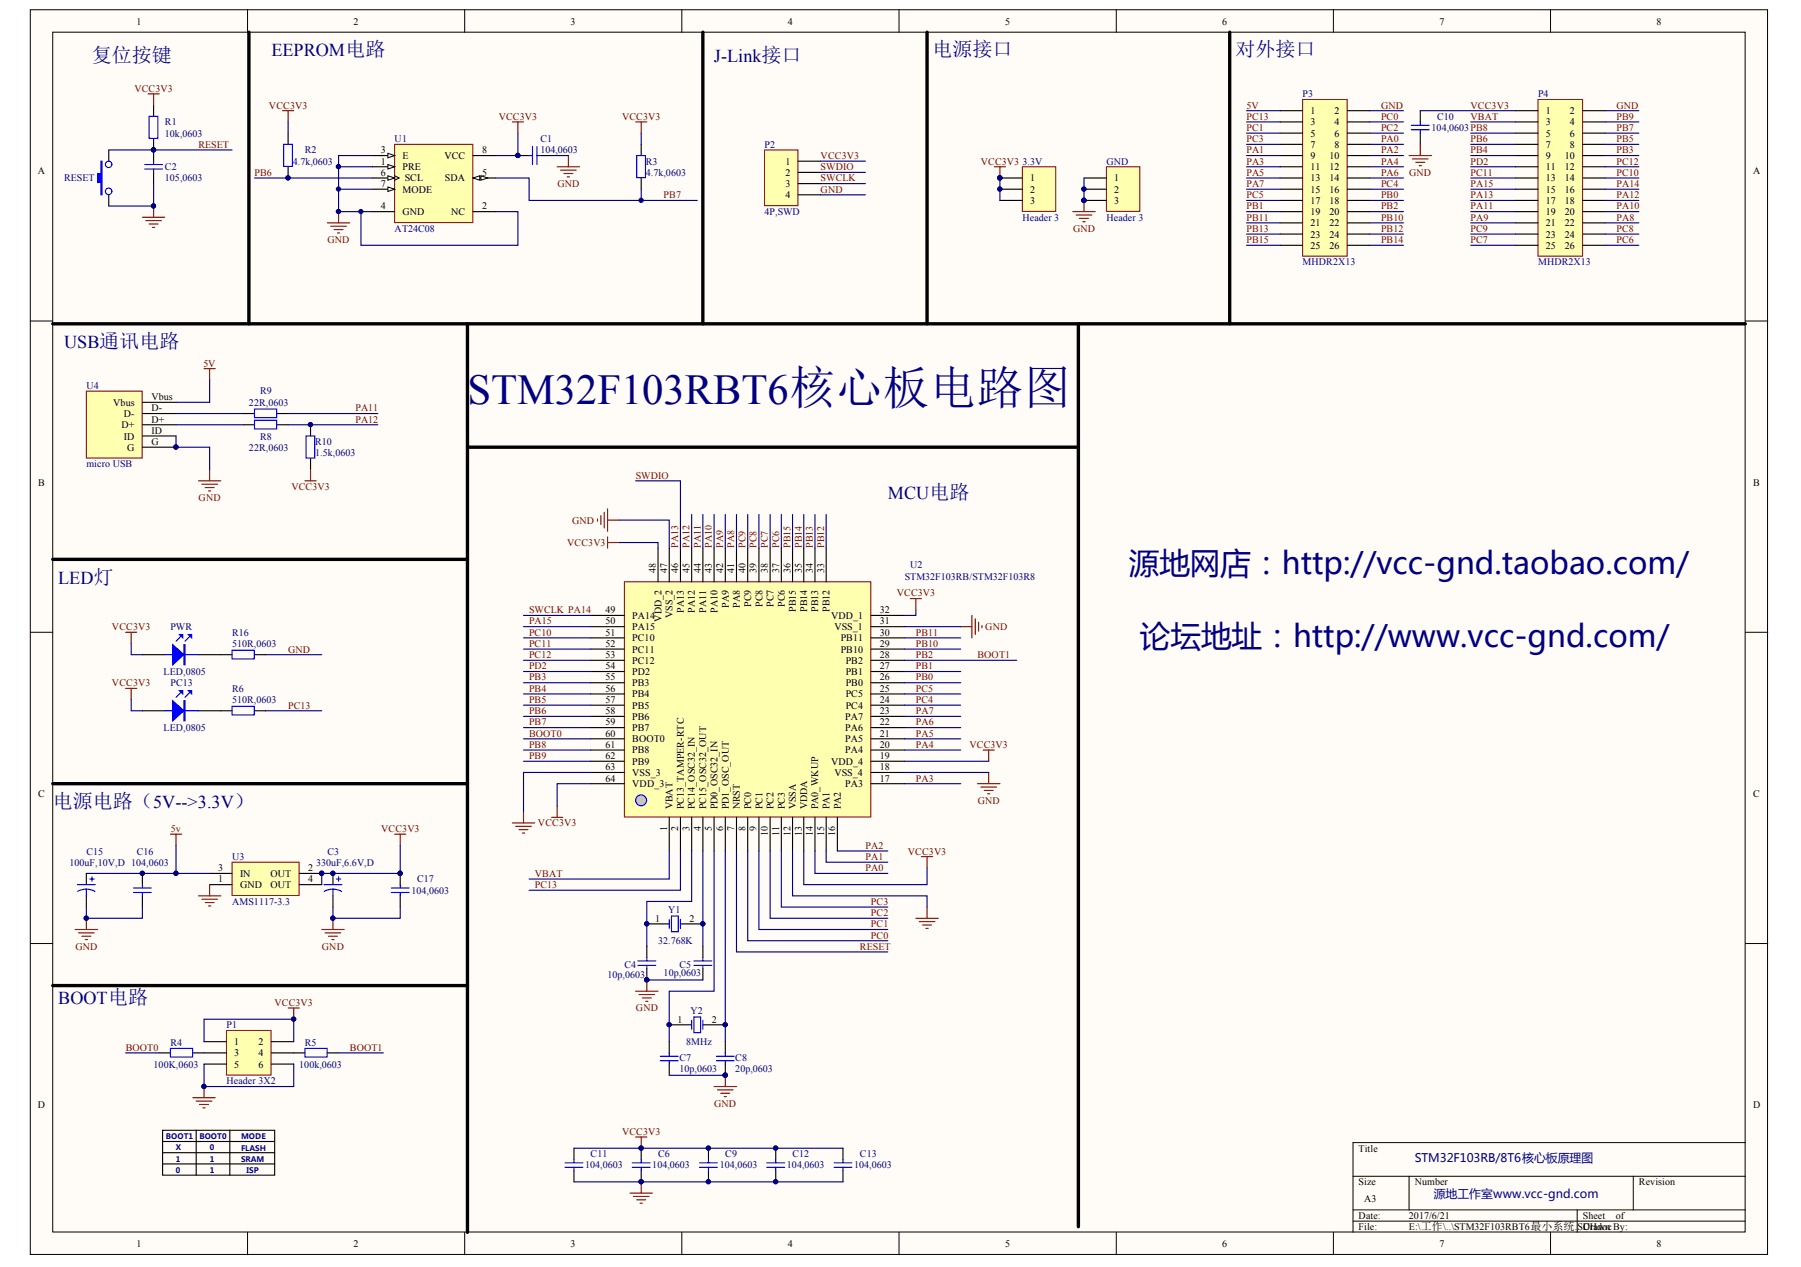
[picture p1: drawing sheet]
<svg xmlns="http://www.w3.org/2000/svg" width="289mm" height="203mm" viewBox="0 0 289 203" stroke-linecap="round" stroke-linejoin="round" font-family="sans-serif">
<g fill="#fffcf8" stroke="#000" stroke-width=".16">
<path d="M4.9 1.6h278.7v199.6h-278.7z"/>
<path d="M8.5 5.2h271.5v192.4h-271.5z"/>
</g>
<g fill="none" stroke="#000" stroke-width=".16">
<path d="M39.7 1.6v3.6M74.5 1.6v3.6M109.4 1.6v3.6M144.2 1.6v3.6M179.1 1.6v3.6M213.9 1.6v3.6M248.7 1.6v3.6M4.9 51.5h3.6M280 51.5h3.6M4.9 101.4h3.6M280 101.4h3.6M4.9 151.3h3.6"/>
<path d="M280 151.3h3.6M39.7 197.6v3.6M74.5 197.6v3.6M109.4 197.6v3.6M144.2 197.6v3.6M179.1 197.6v3.6M213.9 197.6v3.6M217.1 188.6h62.9M217.1 194h62.9M217.1 195.8h62.9M226 188.6v5.4M248.7 197.6v3.6"/>
<path d="M253 194v3.6M262 188.6v5.4M280 183.3h-62.9v14.3"/>
</g>
<path d="M24.6 16.9v1.8M24.6 22.3v1.8" fill="none" stroke="#000" stroke-width=".18"/>
<circle cx="24.6" cy="24" r=".34" fill="#000080" stroke="#000080" stroke-width=".16"/>
<path d="M23.9 18.7h1.4v3.5h-1.4z" fill="none" stroke="#00f" stroke-width=".18"/>
<path d="M23.7 15.1h1.8M24.6 15.1v1.8" fill="none" stroke="#800000" stroke-width=".18"/>
<path d="M36.3 165.3h7.2v7.1h-7.2z" fill="#ffffb0" stroke="#800000" stroke-width=".16"/>
<g fill="none" stroke="#000" stroke-width=".18">
<path d="M17.4 24.1v1.7M17.4 31.2v1.8M24.6 24.1v1.7M24.6 27.6v1.8M22.8 114h3.6M31.8 114h5.4M40.8 114h1.8M25.5 168.9h1.8M30.9 168.9h5.4M32.7 167.1h3.6M32.7 170.7h3.6M43.5 167.1h3.6"/>
<path d="M43.5 168.9h5.4M43.5 170.7h3.6M52.5 168.9h1.8"/>
</g>
<g fill="none" stroke="#00f" stroke-width=".18">
<path d="M23.2 27.1h2.9M23.2 26.4h2.9M24.6 25.8v.6M24.6 27.1v.5M26.4 114h5.4M29 111.1l-.8 .7M30.4 111.1l-.7 .7M37.2 113.3h3.6v1.4h-3.6zM27.3 168.1h3.6v1.4h-3.6zM48.9 168.1h3.6v1.4h-3.6z"/>
<circle cx="17.4" cy="30.7" r=".52"/>
<circle cx="17.4" cy="26.4" r=".52"/>
</g>
<path d="M17.4 24.1h19.8M24.6 29.4v3.6h-7.2M21 112.2v1.8h1.8M42.6 114h9M20.1 168.9h5.4M32.7 167.1v-3.6h14.4v3.6M32.7 170.7v3.6h14.4v-3.6M54.3 168.9h7.2" fill="none" stroke="#000080" stroke-width=".18"/>
<g fill="#000080" stroke="#000080" stroke-width=".16">
<circle cx="47.1" cy="163.4" r=".34"/>
<circle cx="32.7" cy="174.2" r=".34"/>
<circle cx="24.6" cy="24" r=".34"/>
<circle cx="24.6" cy="33" r=".34"/>
</g>
<g fill="none" stroke="#800000" stroke-width=".18">
<path d="M22.8 34.8h3.6M23.4 35.4h2.5M23.9 35.9h1.5M24.5 36.5h.3M24.6 33v1.8M20.1 110.4h1.8M21 110.4v1.8M30.9 176.1h3.6M31.5 176.6h2.5M32 177.1h1.5M32.6 177.7h.3M32.7 174.3v1.8"/>
<path d="M46.2 161.7h1.8M47.1 161.7v1.8"/>
</g>
<g fill="#00f" stroke="#00f" stroke-width=".18">
<path d="M27.7 112.4l1.8 1.6-1.8 1.6z"/>
<path d="M30.2 110.8h.6v.5z"/>
<path d="M28.8 110.8h.5v.5z"/>
<path d="M16.2 25.8h.2v5.4h-.2v-1.9h-.5v-1.5h.5z" fill-rule="evenodd"/>
<path d="M29.5 112.4h.2v3.2h-.2z" fill-rule="evenodd"/>
</g>
<path d="M63.3 23.2h12.6v12.5h-12.6z" fill="#ffffb0" stroke="#800000" stroke-width=".16"/>
<path d="M59.7 26.7h3.6" fill="none" stroke="#000" stroke-width=".18"/>
<path d="M62.2 26.4l1.1 .3-1.1 .4z" fill="#fffcf8" stroke="#000" stroke-width=".16"/>
<path d="M59.7 24.9h3.6M75.9 33.9h3.6" fill="none" stroke="#000" stroke-width=".18"/>
<path d="M62.2 24.6l1.1 .3-1.1 .4z" fill="#fffcf8" stroke="#000" stroke-width=".16"/>
<path d="M59.7 33.9h3.6M75.9 28.5h3.6" fill="none" stroke="#000" stroke-width=".18"/>
<g fill="#fffcf8" stroke="#000" stroke-width=".16">
<path d="M75.9 28.5l1.1-.3v.7z"/>
<path d="M77.2 28.2l1 .3-1 .4z"/>
</g>
<path d="M59.7 28.5h3.6" fill="none" stroke="#000" stroke-width=".18"/>
<path d="M63.3 28.2l.7 .3-.7 .4" fill="none" stroke="#000" stroke-width=".16"/>
<path d="M62.2 28.2l1.1 .3-1.1 .4z" fill="#fffcf8" stroke="#000" stroke-width=".16"/>
<path d="M59.7 30.3h3.6" fill="none" stroke="#000" stroke-width=".18"/>
<path d="M62.2 30l1.1 .3-1.1 .4z" fill="#fffcf8" stroke="#000" stroke-width=".16"/>
<path d="M46.2 21.4v1.8M46.2 26.7v1.8M75.9 24.9h3.6M83.1 24.9h1.8M86.7 24.9h1.8M102.9 23.2v1.7M102.9 28.5v1.8" fill="none" stroke="#000" stroke-width=".18"/>
<path d="M46.2 19.6v1.8M40.8 28.5h18.9M54.3 30.3h5.4M57.9 33.9v5.4h25.2v-5.4h-3.6M59.7 24.9h-5.4v1.8h5.4M79.5 28.5h5.4v3.6h27M83.1 21.4v3.5h-3.6M88.5 24.9h2.7M102.9 21.4v1.8M102.9 30.3v1.8" fill="none" stroke="#000080" stroke-width=".18"/>
<g fill="#000080" stroke="#000080" stroke-width=".16">
<circle cx="54.3" cy="26.7" r=".34"/>
<circle cx="54.3" cy="33.9" r=".34"/>
<circle cx="54.3" cy="30.3" r=".34"/>
<circle cx="83.1" cy="24.9" r=".34"/>
<circle cx="57.9" cy="33.9" r=".34"/>
<circle cx="46.2" cy="28.5" r=".34"/>
<circle cx="102.8" cy="32.1" r=".34"/>
</g>
<g fill="none" stroke="#800000" stroke-width=".18">
<path d="M45.3 17.8h1.8M46.2 17.8v1.8M82.2 19.6h1.8M83.1 19.6v1.8M102 19.6h1.8M102.9 19.6v1.8M52.5 35.7h3.6M53.1 36.3h2.5M53.6 36.8h1.4M54.1 37.4h.4M54.3 33.9v1.8M89.4 26.7h3.6"/>
<path d="M89.9 27.3h2.5M90.5 27.8h1.4M91 28.4h.4M91.2 24.9v1.8M32.7 59.1h1.8M33.6 59.1v1.8"/>
</g>
<path d="M45.5 23.2h1.4v3.5h-1.4zM84.9 24.9h.5M85.4 23.5v2.9M86.1 23.5v2.9M86.1 24.9h.6M102.1 24.9h1.5v3.6h-1.5z" fill="none" stroke="#00f" stroke-width=".18"/>
<path d="M37.2 138.3h10.8v5.3h-10.8z" fill="#ffffb0" stroke="#800000" stroke-width=".16"/>
<g fill="none" stroke="#000" stroke-width=".18">
<path d="M22.8 105h3.6M31.8 105h5.4M40.8 105h1.8M13.9 140.1v1.8M13.9 143.7v1.8M22.8 140.1v1.8M22.8 143.7v1.8M33.6 141.9h3.6M33.6 140.1h3.6M48 141.9h3.6M48 140.1h3.6M53.4 140.1v1.8"/>
<path d="M53.4 143.7v1.8M64.2 140.1v1.8M64.2 143.7v1.8"/>
</g>
<g fill="#000080" stroke="#000080" stroke-width=".16">
<circle cx="51.6" cy="140.1" r=".34"/>
<circle cx="28.2" cy="140.1" r=".34"/>
<circle cx="22.8" cy="140.1" r=".34"/>
<circle cx="13.8" cy="147.3" r=".34"/>
<circle cx="53.4" cy="140.1" r=".34"/>
<circle cx="64.2" cy="140.1" r=".34"/>
<circle cx="53.4" cy="147.3" r=".34"/>
</g>
<path d="M21 103.2v1.8h1.8M42.6 105h9M28.2 135.6v4.5h-14.3M13.9 145.5v1.8h8.9v-1.8" fill="none" stroke="#000080" stroke-width=".18"/>
<g fill="none" stroke="#800000" stroke-width=".18">
<path d="M20.1 101.4h1.8M21 101.4v1.8M27.3 133.8h1.8M28.2 133.8v1.8M63.3 133.8h1.8M64.2 133.8v1.8M12.1 149.1h3.6M12.6 149.6h2.5M13.1 150.2h1.5M13.7 150.7h.3M13.9 147.3v1.8M31.8 143.7h3.6"/>
<path d="M32.4 144.2h2.5M32.9 144.8h1.5M33.5 145.3h.3M33.6 141.9v1.8M51.6 149.1h3.6M52.2 149.6h2.5M52.7 150.2h1.4M53.2 150.7h.4M53.4 147.3v1.8"/>
</g>
<g fill="none" stroke="#00f" stroke-width=".18">
<path d="M26.4 105h5.4M29 102.1l-.8 .7M30.4 102.1l-.7 .7M37.2 104.3h3.6v1.4h-3.6zM12.4 141.9h2.9M13.9 142.6l.7 .1 .6 .3M13.9 142.6l-.8 .1-.7 .3M13.9 142.6v1.1M14.4 141h.7M14.8 140.6v.7M21.4 142.4h2.9M21.4 143.1h2.9"/>
<path d="M22.8 141.9v.5M22.8 143.1v.6M52 141.9h2.9M53.4 142.6l.7 .1 .7 .3M53.4 142.6l-.7 .1-.7 .3M53.4 142.6v1.1M54 141h.7M54.3 140.6v.7M62.8 142.4h2.8M62.8 143.1h2.8M64.2 141.9v.5M64.2 143.1v.6"/>
</g>
<g fill="#00f" stroke="#00f" stroke-width=".18">
<path d="M27.7 103.4l1.8 1.6-1.8 1.6z"/>
<path d="M30.2 101.8h.6v.5z"/>
<path d="M28.8 101.8h.5v.5z"/>
<path d="M29.5 103.4h.2v3.2h-.2z" fill-rule="evenodd"/>
</g>
<path d="M13.9 62.7h8.9v10.8h-8.9z" fill="#ffffb0" stroke="#800000" stroke-width=".16"/>
<path d="M22.8 64.5h5.4M22.8 66.3h5.4M22.8 68.1h5.4M22.8 69.9h5.4M22.8 71.7h5.4M39 66.3h1.8M39 68.1h1.8M44.4 66.3h1.8M44.4 68.1h1.8M49.8 68.1v1.8M49.8 73.5v1.8" fill="none" stroke="#000" stroke-width=".18"/>
<g fill="#000080" stroke="#000080" stroke-width=".16">
<circle cx="28.2" cy="71.7" r=".34"/>
<circle cx="53.4" cy="147.3" r=".34"/>
<circle cx="49.8" cy="68.1" r=".34"/>
<circle cx="54.3" cy="33.9" r=".34"/>
<circle cx="54.3" cy="26.7" r=".34"/>
</g>
<path d="M54.3 26.7v7.2h5.4M28.2 69.9v1.8h5.4v3.6M28.2 66.3h10.8M28.2 68.1h10.8M33.6 60.9v3.6h-5.4M46.2 66.3h14.4M46.2 68.1h14.4M53.4 145.5v1.8h10.8v-1.8" fill="none" stroke="#000080" stroke-width=".18"/>
<path d="M31.8 77.1h3.6M32.4 77.7h2.5M32.9 78.2h1.5M33.5 78.7h.3M33.6 75.3v1.8M82.2 132h3.6M82.7 132.5h2.5M83.3 133.1h1.4M83.8 133.6h.4M84 130.2v1.8" fill="none" stroke="#800000" stroke-width=".18"/>
<path d="M40.8 65.6h3.6v1.4h-3.6zM40.8 67.4h3.6v1.4h-3.6zM49.1 69.9h1.4v3.6h-1.4z" fill="none" stroke="#00f" stroke-width=".18"/>
<path d="M100.2 93.3h39.5v37.7h-39.5z" fill="#ffffb0" stroke="#800000" stroke-width=".16"/>
<g fill="none" stroke="#000" stroke-width=".18">
<path d="M94.8 98.7h5.4M105.6 87.9v5.4M107.4 87.9v5.4M109.2 87.9v5.4M111 87.9v5.4M112.8 87.9v5.4M114.6 87.9v5.4M116.4 87.9v5.4M118.2 87.9v5.4M120 87.9v5.4M121.7 87.9v5.4M123.5 87.9v5.4"/>
<path d="M125.3 87.9v5.4M127.1 87.9v5.4M128.9 87.9v5.4M130.7 87.9v5.4M132.5 87.9v5.4M139.7 98.7h5.4M94.8 118.5h5.4M94.8 116.7h5.4M94.8 114.9h5.4M94.8 113.1h5.4M94.8 111.3h5.4M94.8 109.5h5.4"/>
<path d="M94.8 107.7h5.4M94.8 105.9h5.4M94.8 104.1h5.4M94.8 102.3h5.4M94.8 100.5h5.4M139.7 118.5h5.4M139.7 116.7h5.4M139.7 114.9h5.4M139.7 113.1h5.4M139.7 111.3h5.4M139.7 109.5h5.4M139.7 107.7h5.4"/>
<path d="M139.7 105.9h5.4M139.7 104.1h5.4M139.7 102.3h5.4M139.7 100.5h5.4M94.8 125.7h5.4M94.8 123.9h5.4M94.8 122.1h5.4M94.8 120.3h5.4M107.4 131.1v5.4M109.2 131.1v5.4M111 131.1v5.4M112.8 131.1v5.4"/>
<path d="M114.6 131.1v5.4M116.4 131.1v5.4M118.2 131.1v5.4M120 131.1v5.4M121.7 131.1v5.4M123.5 131.1v5.4M125.3 131.1v5.4M127.1 131.1v5.4M128.9 131.1v5.4M130.7 131.1v5.4M132.5 131.1v5.4M134.3 131.1v5.4"/>
<path d="M139.7 125.7h5.4M139.7 123.9h5.4M139.7 122.1h5.4M139.7 120.3h5.4"/>
</g>
<circle cx="102.9" cy="128.4" r=".88" fill="#c0c0c0" stroke="#00f" stroke-width=".18"/>
<g fill="none" stroke="#000080" stroke-width=".18">
<path d="M84 98.7h10.8M99.3 83.4h8.1v4.5M112.8 82.5v5.4M114.6 82.5v5.4M116.4 82.5v5.4M118.2 82.5v5.4M120 82.5v5.4M121.7 82.5v5.4M123.5 82.5v5.4M125.3 82.5v5.4M127.1 82.5v5.4M128.9 82.5v5.4"/>
<path d="M130.7 82.5v5.4M132.5 82.5v5.4M146.9 97.8v.9h-1.8M84 102.3h10.8M84 104.1h10.8M84 107.7h10.8M84 109.5h10.8M84 111.3h10.8M84 113.1h10.8M84 114.9h10.8M84 116.7h10.8M84 118.5h10.8"/>
<path d="M84 100.5h10.8M84 105.9h10.8M145.1 102.3h9M145.1 104.1h9M145.1 107.7h9M145.1 109.5h9M145.1 111.3h9M145.1 113.1h9M145.1 114.9h9M145.1 116.7h9M145.1 118.5h9M145.1 100.5h9"/>
<path d="M84 120.3h10.8M84 122.1h10.8M94.8 125.7h-5.4v3.6M94.8 123.9h-10.8v6.3M107.4 136.5v4.5h-22.5M109.2 136.5v6.3h-24.3M111 136.5v8.1h-7.2v7.2M112.8 136.5v15.3M114.6 136.5v22.5h-7.2v8.1M116.4 136.5v30.6M118.2 136.5v16.2h24.2M120 136.5v14.4h22.4"/>
<path d="M121.7 136.5v12.6h20.7M123.5 136.5v10.8h18.9M125.3 136.5v9h17.1M127.1 136.5v7.2h21.6v1.8M128.9 136.5v5.4h19.8v-2.7M130.7 136.5v3.6h11.7M132.5 136.5v1.8h9.9M134.3 136.5h8.1M145.1 120.3h9M145.1 125.7h9M103.8 157.2h9M107.4 172.5h9"/>
</g>
<path d="M103.8 148.2h3.6M103.8 151.8v1.8M103.8 155.4v1.8M109.2 148.2h3.6M112.8 151.8v1.8M112.8 155.4v1.8M107.4 164.4h3.6M107.4 167.1v1.8M107.4 170.7v1.8M112.8 164.4h3.6M116.4 167.1v1.8M116.4 170.7v1.8" fill="none" stroke="#000" stroke-width=".18"/>
<g fill="#000080" stroke="#000080" stroke-width=".16">
<circle cx="107.3" cy="164.3" r=".34"/>
<circle cx="116.3" cy="164.3" r=".34"/>
<circle cx="116.3" cy="172.4" r=".34"/>
<circle cx="103.7" cy="148.2" r=".34"/>
<circle cx="112.7" cy="148.2" r=".34"/>
<circle cx="103.8" cy="157.1" r=".34"/>
</g>
<g fill="none" stroke="#00f" stroke-width=".18">
<path d="M102.3 154.8h2.9M102.3 154.1h2.9M103.8 153.6v.5M103.8 154.8v.6M107.4 147.5v1.4M107.7 146.9h1.1v2.5h-1.1zM109.2 147.5v1.4M111.3 154.8h2.9M111.3 154.1h2.9M112.8 153.6v.5M112.8 154.8v.6M105.9 170.1h2.9"/>
<path d="M105.9 169.4h2.9M107.4 168.9v.5M107.4 170.1v.6M111 163.6v1.5M111.3 163.1h1.1v2.5h-1.1zM112.8 163.6v1.5M114.9 170.1h2.9M114.9 169.4h2.9M116.4 168.9v.5M116.4 170.1v.6"/>
</g>
<g fill="none" stroke="#800000" stroke-width=".18">
<path d="M146 96h1.8M146.9 96v1.8M155.9 98.7v3.6M156.5 99.2v2.6M157 99.8v1.4M154.1 100.5h1.8M157.5 100.3v.4M88.5 131.1h1.8M89.4 129.3v1.8M147.8 137.4h1.8M148.7 137.4v1.8M102 159h3.6"/>
<path d="M102.5 159.5h2.5M103.8 157.2v1.8M146.9 147.3h3.6M147.5 147.8h2.5M148 148.4h1.4M148.5 148.9h.4M148.7 145.5v1.8M103 160h1.5M103.6 160.6h.3M114.6 174.3h3.6M115.1 174.8h2.5M115.6 175.3h1.5"/>
<path d="M116.2 175.9h.3M116.4 172.5v1.8"/>
</g>
<path d="M246.7 16h7.2v25.1h-7.2z" fill="#ffffb0" stroke="#800000" stroke-width=".16"/>
<g fill="none" stroke="#000" stroke-width=".18">
<path d="M243.1 17.8h3.6M243.1 19.6h3.6M253.9 17.8h3.6M253.9 19.6h3.6M243.1 21.4h3.6M243.1 23.2h3.6M243.1 24.9h3.6M243.1 26.7h3.6M243.1 28.5h3.6M243.1 30.3h3.6M243.1 32.1h3.6M243.1 33.9h3.6"/>
<path d="M243.1 35.7h3.6M243.1 37.5h3.6M243.1 39.3h3.6M253.9 21.4h3.6M253.9 23.2h3.6M253.9 24.9h3.6M253.9 26.7h3.6M253.9 28.5h3.6M253.9 30.3h3.6M253.9 32.1h3.6M253.9 33.9h3.6M253.9 35.7h3.6"/>
<path d="M253.9 37.5h3.6M253.9 39.3h3.6"/>
</g>
<g fill="none" stroke="#000080" stroke-width=".18">
<path d="M235.9 19.6h7.2M257.5 19.6h5.4M257.5 17.8h5.4M235.9 21.4h7.2M235.9 23.2h7.2M235.9 24.9h7.2M235.9 26.7h7.2M235.9 28.5h7.2M235.9 30.3h7.2M235.9 32.1h7.2M235.9 33.9h7.2M235.9 35.7h7.2"/>
<path d="M235.9 37.5h7.2M235.9 39.3h7.2M257.5 21.4h5.4M257.5 23.2h5.4M257.5 24.9h5.4M257.5 26.7h5.4M257.5 28.5h5.4M257.5 30.3h5.4M257.5 32.1h5.4M257.5 33.9h5.4M257.5 35.7h5.4M257.5 37.5h5.4"/>
<path d="M257.5 39.3h5.4"/>
</g>
<path d="M209 16h7.1v25.1h-7.1z" fill="#ffffb0" stroke="#800000" stroke-width=".16"/>
<g fill="none" stroke="#000" stroke-width=".18">
<path d="M205.4 17.8h3.6M205.4 19.6h3.6M216.2 17.8h3.6M216.2 19.6h3.6M205.4 21.4h3.6M205.4 23.2h3.6M205.4 24.9h3.6M205.4 26.7h3.6M205.4 28.5h3.6M205.4 30.3h3.6M205.4 32.1h3.6M205.4 33.9h3.6"/>
<path d="M205.4 35.7h3.6M205.4 37.5h3.6M205.4 39.3h3.6M216.2 21.4h3.6M216.2 23.2h3.6M216.2 24.9h3.6M216.2 26.7h3.6M216.2 28.5h3.6M216.2 30.3h3.6M216.2 32.1h3.6M216.2 33.9h3.6M216.2 35.7h3.6"/>
<path d="M216.2 37.5h3.6M216.2 39.3h3.6"/>
</g>
<g fill="none" stroke="#000080" stroke-width=".18">
<path d="M200 19.6h5.4M200 17.8h5.4M219.8 19.6h5.4M219.8 17.8h5.4M131.6 31.2h7.2M131.6 27.6h7.2M131.6 25.8h7.2M131.6 29.4h7.2M200 39.3h5.4M200 37.5h5.4M200 35.7h5.4M200 33.9h5.4"/>
<path d="M200 32.1h5.4M200 30.3h5.4M200 28.5h5.4M200 26.7h5.4M200 24.9h5.4M200 23.2h5.4M200 21.4h5.4M219.8 39.3h5.4M219.8 37.5h5.4M219.8 35.7h5.4M219.8 33.9h5.4M219.8 32.1h5.4"/>
<path d="M219.8 30.3h5.4M219.8 28.5h5.4M219.8 26.7h5.4M219.8 24.9h5.4M219.8 23.2h5.4M219.8 21.4h5.4M102 77.1h7.2v10.8M111 82.5v5.4"/>
</g>
<path d="M122.6 24.1h5.4v8.9h-5.4z" fill="#ffffb0" stroke="#800000" stroke-width=".16"/>
<path d="M128 25.8h3.6M128 27.6h3.6M128 29.4h3.6M128 31.2h3.6M26.1 181.3h18v7.2h-18zM26.1 183.1h18M26.1 184.9h18M26.1 186.7h18M31.5 181.3v7.2M36.9 181.3v7.2" fill="none" stroke="#000" stroke-width=".18"/>
<path d="M99.3 87h6.3v.9M145.1 105.9h18M145.1 122.1h13.5M145.1 123.9h13.5" fill="none" stroke="#000080" stroke-width=".18"/>
<g fill="none" stroke="#800000" stroke-width=".18">
<path d="M48.9 77.1h1.8M49.8 75.3v1.8M95.9 83.2v.4M96.4 82.7v1.4M96.9 82.2v2.5M97.5 81.6v3.6M97.5 86.1v1.8M97.5 87h1.8M97.5 83.4h1.8M156.8 125.7h3.6M157.4 126.2h2.5M157.7 120.3h1.8"/>
<path d="M157.9 126.8h1.4M158.4 127.3h.4M158.6 120.3v1.8M158.6 123.9v1.8"/>
</g>
<path d="M164 26.7h5.4v7.2h-5.4z" fill="#ffffb0" stroke="#800000" stroke-width=".16"/>
<path d="M160.4 28.5h3.6M160.4 30.3h3.6M160.4 32.1h3.6" fill="none" stroke="#000" stroke-width=".18"/>
<g fill="#000080" stroke="#000080" stroke-width=".16">
<circle cx="160.4" cy="28.5" r=".34"/>
<circle cx="160.4" cy="30.3" r=".34"/>
</g>
<path d="M177.5 26.7h5.4v7.2h-5.4z" fill="#ffffb0" stroke="#800000" stroke-width=".16"/>
<g fill="none" stroke="#000" stroke-width=".18">
<path d="M227.8 17.8v1.8M173.9 28.5h3.6M173.9 30.3h3.6M173.9 32.1h3.6M227.8 21.4v1.8M92.1 184.2v1.8M92.1 187.7v1.8M102.9 184.2v1.8M102.9 187.7v1.8M113.7 184.2v1.8M113.7 187.7v1.8M124.4 184.2v1.8"/>
<path d="M124.4 187.7v1.8M135.2 184.2v1.8M135.2 187.7v1.8"/>
</g>
<g fill="#000080" stroke="#000080" stroke-width=".16">
<circle cx="173.9" cy="30.3" r=".34"/>
<circle cx="173.9" cy="32.1" r=".34"/>
<circle cx="160.4" cy="28.5" r=".34"/>
<circle cx="51.6" cy="140.1" r=".34"/>
<circle cx="64.2" cy="140.1" r=".34"/>
<circle cx="28.2" cy="140.1" r=".34"/>
<circle cx="102.9" cy="189.5" r=".34"/>
<circle cx="102.9" cy="184.1" r=".34"/>
<circle cx="113.6" cy="189.5" r=".34"/>
<circle cx="113.6" cy="184.1" r=".34"/>
<circle cx="124.4" cy="189.5" r=".34"/>
<circle cx="124.4" cy="184.1" r=".34"/>
</g>
<path d="M227.8 17.8h15.3M160.4 28.5v3.6M173.9 28.5v3.6M64.2 135.6v4.5h-12.6v1.8M28.2 140.1h5.4M92.1 184.2h43.1M92.1 189.5h43.1" fill="none" stroke="#000080" stroke-width=".18"/>
<g fill="none" stroke="#800000" stroke-width=".18">
<path d="M159.5 26.7h1.8M160.4 26.7v1.8M172.1 33.9h3.6M172.6 34.5h2.6M173.2 35h1.4M173.7 35.6h.4M173.9 32.1v1.8M226 24.9h3.6M226.6 25.5h2.5M227.1 26h1.5M227.7 26.6h.3M227.8 23.2v1.7"/>
<path d="M101.1 191.3h3.6M101.6 191.9h2.5M102 182.4h1.8M102.1 192.4h1.5M102.7 193h.3M102.9 182.4v1.8M102.9 189.5v1.8"/>
</g>
<g fill="none" stroke="#00f" stroke-width=".18">
<path d="M227.8 19.6v.5M226.4 20.1h2.9M226.4 20.8h2.9M227.8 20.8v.6M90.6 186.5h2.9M90.6 187.2h2.9M92.1 186v.5M92.1 187.2v.5M101.4 186.5h2.9M101.4 187.2h2.9M102.9 186v.5M102.9 187.2v.5"/>
<path d="M112.2 186.5h2.9M112.2 187.2h2.9M113.7 186v.5M113.7 187.2v.5M123 186.5h2.9M123 187.2h2.9M124.4 186v.5M124.4 187.2v.5M133.8 186.5h2.9M133.8 187.2h2.9M135.2 186v.5M135.2 187.2v.5"/>
</g>
<path d="M39.9 5.2v46.7M112.8 5.2v46.7M148.7 5.2v46.7M197.3 5.2v46.7M8.5 51.9h271.5M75 51.9v145.7M173 51.9v144.8M75 71.7h98M8.5 89.7h66.5M8.5 125.7h66.5M8.5 158.1h66.5" fill="none" stroke="#000" stroke-width=".54"/>
<text font-size="6.8" fill="#000080" x="75" y="64.8">STM32F103RBT6核心板电路图</text>
<g font-size="4.9" fill="#000080">
<text x="181.1" y="92">源地网店：http://vcc-gnd.taobao.com/</text>
<text x="182.9" y="103.7">论坛地址：http://www.vcc-gnd.com/</text>
</g>
<g font-size="3.2" fill="#000080">
<text x="14.8" y="9.9">复位按键</text>
<text x="149.6" y="9">电源接口</text>
<text x="198.2" y="9">对外接口</text>
<text x="8.5" y="129.6">电源电路（5V--&gt;3.3V）</text>
</g>
<g font-size="2.9" fill="#000080">
<text x="43.5" y="9">EEPROM电路</text>
<text x="114.5" y="9.9">J-Link接口</text>
<text x="10.3" y="55.8">USB通讯电路</text>
<text x="142.4" y="80.1">MCU电路</text>
<text x="9.3" y="93.6">LED灯</text>
<text x="9.3" y="161">BOOT电路</text>
</g>
<g font-size="1.9" fill="#000080">
<text x="227" y="186.3">STM32F103RB/8T6核心板原理图</text>
<text x="230" y="192.1">源地工作室www.vcc-gnd.com</text>
</g>
<g font-size="1.6">
<text x="21.9" y="3.9">1</text>
<text x="56.7" y="3.9">2</text>
<text x="91.5" y="3.9">3</text>
<text x="126.4" y="3.9">4</text>
<text x="161.2" y="3.9">5</text>
<text x="196.1" y="3.9">6</text>
<text x="230.9" y="3.9">7</text>
<text x="265.8" y="3.9">8</text>
<text x="210.2" y="18.3">1</text>
<text x="210.2" y="20.1">3</text>
<text x="210.2" y="21.9">5</text>
<text x="210.2" y="23.7">7</text>
<text x="214.1" y="18.3">2</text>
<text x="214.1" y="20.1">4</text>
<text x="214.1" y="21.9">6</text>
<text x="214.1" y="23.7">8</text>
<text x="248" y="18.3">1</text>
<text x="248" y="20.1">3</text>
<text x="248" y="21.9">5</text>
<text x="248" y="23.7">7</text>
<text x="251.9" y="18.3">2</text>
<text x="251.9" y="20.1">4</text>
<text x="251.9" y="21.9">6</text>
<text x="251.9" y="23.7">8</text>
<text x="6.1" y="28">A</text>
<text x="61.1" y="26.4">1</text>
<text x="61.1" y="24.6">3</text>
<text x="61.1" y="28.2">6</text>
<text x="61.1" y="30">7</text>
<text x="64.6" y="27.3">PRE</text>
<text x="64.6" y="25.5">E</text>
<text x="64.9" y="29.1">SCL</text>
<text x="71.3" y="25.5">VCC</text>
<text x="71.4" y="29.1">SDA</text>
<text x="77.3" y="28.2">5</text>
<text x="77.3" y="24.6">8</text>
<text x="126" y="26.4">1</text>
<text x="126" y="28.2">2</text>
<text x="126" y="30">3</text>
<text x="165.3" y="29.1">1</text>
<text x="178.7" y="29.1">1</text>
<text x="210.2" y="25.5">9</text>
<text x="210.2" y="27.3">11</text>
<text x="210.2" y="29.1">13</text>
<text x="213.3" y="25.5">10</text>
<text x="213.3" y="27.3">12</text>
<text x="213.3" y="29.1">14</text>
<text x="248" y="25.5">9</text>
<text x="248" y="27.3">11</text>
<text x="248" y="29.1">13</text>
<text x="251.1" y="25.5">10</text>
<text x="251.1" y="27.3">12</text>
<text x="251.1" y="29.1">14</text>
<text x="281.2" y="28">A</text>
<text x="61.1" y="33.6">4</text>
<text x="64.6" y="34.5">GND</text>
<text x="64.6" y="30.9">MODE</text>
<text x="72.4" y="34.5">NC</text>
<text x="77.3" y="33.6">2</text>
<text x="126" y="31.8">4</text>
<text x="165.3" y="30.9">2</text>
<text x="165.3" y="32.7">3</text>
<text x="178.7" y="30.9">2</text>
<text x="178.7" y="32.7">3</text>
<text x="210.2" y="30.9">15</text>
<text x="210.2" y="32.7">17</text>
<text x="210.2" y="34.5">19</text>
<text x="213.3" y="30.9">16</text>
<text x="213.3" y="32.7">18</text>
<text x="213.3" y="34.5">20</text>
<text x="248" y="30.9">15</text>
<text x="248" y="32.7">17</text>
<text x="248" y="34.5">19</text>
<text x="251.1" y="30.9">16</text>
<text x="251.1" y="32.7">18</text>
<text x="251.1" y="34.5">20</text>
<text x="210.2" y="36.3">21</text>
<text x="210.2" y="38.1">23</text>
<text x="210.2" y="39.9">25</text>
<text x="213.3" y="36.3">22</text>
<text x="213.3" y="38.1">24</text>
<text x="213.3" y="39.9">26</text>
<text x="248" y="36.3">21</text>
<text x="248" y="38.1">23</text>
<text x="248" y="39.9">25</text>
<text x="251.1" y="36.3">22</text>
<text x="251.1" y="38.1">24</text>
<text x="251.1" y="39.9">26</text>
<text x="18.2" y="65.1">Vbus</text>
<text x="24.3" y="64.2">Vbus</text>
<text x="24.3" y="66">D-</text>
<text x="19.5" y="68.7">D+</text>
<text x="19.9" y="66.9">D-</text>
<text x="19.9" y="70.5">ID</text>
<text x="24.3" y="67.8">D+</text>
<text x="24.3" y="69.6">ID</text>
<text x="24.3" y="71.4">G</text>
<text x="6.1" y="77.9">B</text>
<text x="20.4" y="72.3">G</text>
<text x="281.3" y="77.9">B</text>
<text x="105.2" y="91.9" transform="rotate(-90 105.2 91.9)">48</text>
<text x="107" y="91.9" transform="rotate(-90 107 91.9)">47</text>
<text x="108.8" y="91.9" transform="rotate(-90 108.8 91.9)">46</text>
<text x="110.6" y="91.9" transform="rotate(-90 110.6 91.9)">45</text>
<text x="112.4" y="91.9" transform="rotate(-90 112.4 91.9)">44</text>
<text x="114.2" y="91.9" transform="rotate(-90 114.2 91.9)">43</text>
<text x="116" y="91.9" transform="rotate(-90 116 91.9)">42</text>
<text x="117.8" y="91.9" transform="rotate(-90 117.8 91.9)">41</text>
<text x="119.6" y="91.9" transform="rotate(-90 119.6 91.9)">40</text>
<text x="121.4" y="91.9" transform="rotate(-90 121.4 91.9)">39</text>
<text x="123.2" y="91.9" transform="rotate(-90 123.2 91.9)">38</text>
<text x="125" y="91.9" transform="rotate(-90 125 91.9)">37</text>
<text x="126.8" y="91.9" transform="rotate(-90 126.8 91.9)">36</text>
<text x="128.6" y="91.9" transform="rotate(-90 128.6 91.9)">35</text>
<text x="130.4" y="91.9" transform="rotate(-90 130.4 91.9)">34</text>
<text x="132.2" y="91.9" transform="rotate(-90 132.2 91.9)">33</text>
<text x="97.1" y="98.4">49</text>
<text x="97.1" y="100.1">50</text>
<text x="97.1" y="102">51</text>
<text x="101.4" y="99.2">PA14</text>
<text x="101.4" y="101.1">PA15</text>
<text x="106.1" y="99.7" transform="rotate(-90 106.1 99.7)">VDD_2</text>
<text x="107.9" y="99.2" transform="rotate(-90 107.9 99.2)">VSS_2</text>
<text x="109.7" y="98.3" transform="rotate(-90 109.7 98.3)">PA13</text>
<text x="111.5" y="98.3" transform="rotate(-90 111.5 98.3)">PA12</text>
<text x="113.3" y="98.3" transform="rotate(-90 113.3 98.3)">PA11</text>
<text x="115.1" y="98.3" transform="rotate(-90 115.1 98.3)">PA10</text>
<text x="116.9" y="97.4" transform="rotate(-90 116.9 97.4)">PA9</text>
<text x="118.7" y="97.4" transform="rotate(-90 118.7 97.4)">PA8</text>
<text x="120.5" y="97.3" transform="rotate(-90 120.5 97.3)">PC9</text>
<text x="122.3" y="97.3" transform="rotate(-90 122.3 97.3)">PC8</text>
<text x="124.1" y="97.3" transform="rotate(-90 124.1 97.3)">PC7</text>
<text x="125.9" y="97.3" transform="rotate(-90 125.9 97.3)">PC6</text>
<text x="127.7" y="98.2" transform="rotate(-90 127.7 98.2)">PB15</text>
<text x="129.5" y="98.2" transform="rotate(-90 129.5 98.2)">PB14</text>
<text x="131.3" y="98.2" transform="rotate(-90 131.3 98.2)">PB13</text>
<text x="133.1" y="98.2" transform="rotate(-90 133.1 98.2)">PB12</text>
<text x="133.3" y="99.2">VDD_1</text>
<text x="133.9" y="101.1">VSS_1</text>
<text x="141.2" y="102">30</text>
<text x="141.2" y="100.1">31</text>
<text x="141.2" y="98.4">32</text>
<text x="97.1" y="103.8">52</text>
<text x="97.1" y="105.5">53</text>
<text x="97.1" y="107.4">54</text>
<text x="101.4" y="102.8">PC10</text>
<text x="101.4" y="104.7">PC11</text>
<text x="101.4" y="106.4">PC12</text>
<text x="134.9" y="104.7">PB10</text>
<text x="134.9" y="102.8">PB11</text>
<text x="135.7" y="106.4">PB2</text>
<text x="141.2" y="107.4">27</text>
<text x="141.2" y="105.5">28</text>
<text x="141.2" y="103.8">29</text>
<text x="97.1" y="109.1">55</text>
<text x="97.1" y="110.9">56</text>
<text x="97.1" y="112.8">57</text>
<text x="101.4" y="108.2">PD2</text>
<text x="101.4" y="110.1">PB3</text>
<text x="101.4" y="111.8">PB4</text>
<text x="101.4" y="113.7">PB5</text>
<text x="135.7" y="113.7">PC4</text>
<text x="135.7" y="111.8">PC5</text>
<text x="135.7" y="110.1">PB0</text>
<text x="135.7" y="108.2">PB1</text>
<text x="141.2" y="112.8">24</text>
<text x="141.2" y="110.9">25</text>
<text x="141.2" y="109.1">26</text>
<text x="97.1" y="114.5">58</text>
<text x="97.1" y="116.4">59</text>
<text x="97.1" y="118.1">60</text>
<text x="97.1" y="119.9">61</text>
<text x="101.4" y="115.4">PB6</text>
<text x="101.4" y="117.2">PB7</text>
<text x="101.4" y="119.1">BOOT0</text>
<text x="135.6" y="119.1">PA5</text>
<text x="135.6" y="117.2">PA6</text>
<text x="135.6" y="115.4">PA7</text>
<text x="141.2" y="119.9">20</text>
<text x="141.2" y="118.1">21</text>
<text x="141.2" y="116.4">22</text>
<text x="141.2" y="114.5">23</text>
<text x="97.1" y="121.8">62</text>
<text x="97.1" y="123.5">63</text>
<text x="97.1" y="125.3">64</text>
<text x="101.4" y="120.8">PB8</text>
<text x="101.4" y="122.6">PB9</text>
<text x="101.4" y="124.4">VSS_3</text>
<text x="133.3" y="122.6">VDD_4</text>
<text x="133.9" y="124.4">VSS_4</text>
<text x="135.6" y="120.8">PA4</text>
<text x="141.2" y="125.3">17</text>
<text x="141.2" y="123.5">18</text>
<text x="141.2" y="121.8">19</text>
<text x="6.1" y="127.8">C</text>
<text x="101.4" y="126.2">VDD_3</text>
<text x="107.9" y="129.8" transform="rotate(-90 107.9 129.8)">VBAT</text>
<text x="109.7" y="129.8" transform="rotate(-90 109.7 129.8)">PC13_TAMPER-RTC</text>
<text x="111.5" y="129.8" transform="rotate(-90 111.5 129.8)">PC14_OSC32_IN</text>
<text x="113.3" y="129.8" transform="rotate(-90 113.3 129.8)">PC15_OSC32_OUT</text>
<text x="115.1" y="129.8" transform="rotate(-90 115.1 129.8)">PD0_OSC32_IN</text>
<text x="116.9" y="129.8" transform="rotate(-90 116.9 129.8)">PD1_OSC_OUT</text>
<text x="118.7" y="129.8" transform="rotate(-90 118.7 129.8)">NRST</text>
<text x="120.5" y="129.8" transform="rotate(-90 120.5 129.8)">PC0</text>
<text x="122.3" y="129.8" transform="rotate(-90 122.3 129.8)">PC1</text>
<text x="124.1" y="129.8" transform="rotate(-90 124.1 129.8)">PC2</text>
<text x="125.9" y="129.8" transform="rotate(-90 125.9 129.8)">PC3</text>
<text x="127.7" y="129.8" transform="rotate(-90 127.7 129.8)">VSSA</text>
<text x="129.5" y="129.8" transform="rotate(-90 129.5 129.8)">VDDA</text>
<text x="131.3" y="129.8" transform="rotate(-90 131.3 129.8)">PA0_WKUP</text>
<text x="133.1" y="129.8" transform="rotate(-90 133.1 129.8)">PA1</text>
<text x="134.9" y="129.8" transform="rotate(-90 134.9 129.8)">PA2</text>
<text x="135.6" y="126.2">PA3</text>
<text x="281.3" y="127.8">C</text>
<text x="107" y="133.3" transform="rotate(-90 107 133.3)">1</text>
<text x="108.8" y="133.3" transform="rotate(-90 108.8 133.3)">2</text>
<text x="110.6" y="133.3" transform="rotate(-90 110.6 133.3)">3</text>
<text x="112.4" y="133.3" transform="rotate(-90 112.4 133.3)">4</text>
<text x="114.2" y="133.3" transform="rotate(-90 114.2 133.3)">5</text>
<text x="116" y="133.3" transform="rotate(-90 116 133.3)">6</text>
<text x="117.8" y="133.3" transform="rotate(-90 117.8 133.3)">7</text>
<text x="119.6" y="133.3" transform="rotate(-90 119.6 133.3)">8</text>
<text x="121.4" y="133.3" transform="rotate(-90 121.4 133.3)">9</text>
<text x="123.2" y="134.1" transform="rotate(-90 123.2 134.1)">10</text>
<text x="125" y="134.1" transform="rotate(-90 125 134.1)">11</text>
<text x="126.8" y="134.1" transform="rotate(-90 126.8 134.1)">12</text>
<text x="128.6" y="134.1" transform="rotate(-90 128.6 134.1)">13</text>
<text x="130.4" y="134.1" transform="rotate(-90 130.4 134.1)">14</text>
<text x="132.2" y="134.1" transform="rotate(-90 132.2 134.1)">15</text>
<text x="134" y="134.1" transform="rotate(-90 134 134.1)">16</text>
<text x="35" y="141.5">1</text>
<text x="35" y="139.7">3</text>
<text x="38.5" y="142.4">GND</text>
<text x="38.5" y="140.6">IN</text>
<text x="43.4" y="140.6">OUT</text>
<text x="43.4" y="142.4">OUT</text>
<text x="49.4" y="139.7">2</text>
<text x="49.4" y="141.5">4</text>
<text x="105.1" y="147.8">1</text>
<text x="110.6" y="147.8">2</text>
<text x="37.6" y="167.6">1</text>
<text x="41.5" y="167.6">2</text>
<text x="108.7" y="164">1</text>
<text x="114.2" y="164">2</text>
<text x="37.6" y="169.4">3</text>
<text x="37.6" y="171.2">5</text>
<text x="41.5" y="169.4">4</text>
<text x="41.5" y="171.2">6</text>
<text x="6.1" y="177.7">D</text>
<text x="281.2" y="177.7">D</text>
<text x="218" y="184.7">Title</text>
<text x="218" y="190.1">Size</text>
<text x="227" y="190.1">Number</text>
<text x="262.9" y="190.1">Revision</text>
<text x="218" y="195.5">Date:</text>
<text x="218" y="197.3">File:</text>
<text x="218.8" y="192.8">A3</text>
<text x="226" y="195.5">2017/6/21</text>
<text x="226" y="197.3">E:\工作\..\STM32F103RBT6最小系统.</text>
<text x="253.1" y="197.3">SCHdocBy:</text>
<text x="253.9" y="195.5">Sheet</text>
<text x="253.9" y="197.3">Drawn</text>
<text x="259.2" y="195.5">of</text>
<text x="21.9" y="200">1</text>
<text x="56.7" y="200">2</text>
<text x="91.5" y="200">3</text>
<text x="126.4" y="200">4</text>
<text x="161.2" y="200">5</text>
<text x="196.1" y="200">6</text>
<text x="230.9" y="200">7</text>
<text x="265.8" y="200">8</text>
</g>
<g font-size="1.6" fill="#800000">
<text x="21.6" y="14.7">VCC3V3</text>
<text x="43.2" y="17.4">VCC3V3</text>
<text x="200" y="17.4">5V</text>
<text x="221.6" y="17.4">GND</text>
<text x="235.9" y="17.4">VCC3V3</text>
<text x="259.3" y="17.4">GND</text>
<text x="31.8" y="23.7">RESET</text>
<text x="80" y="19.2">VCC3V3</text>
<text x="99.8" y="19.2">VCC3V3</text>
<text x="200" y="22.8">PC3</text>
<text x="200" y="21">PC1</text>
<text x="200" y="19.2">PC13</text>
<text x="221.6" y="22.8">PA0</text>
<text x="221.6" y="21">PC2</text>
<text x="221.6" y="19.2">PC0</text>
<text x="235.9" y="22.8">PB6</text>
<text x="235.9" y="19.2">VBAT</text>
<text x="259.3" y="19.2">PB9</text>
<text x="259.3" y="21">PB7</text>
<text x="259.3" y="22.8">PB5</text>
<text x="40.8" y="28.2">PB6</text>
<text x="89.4" y="30">GND</text>
<text x="131.7" y="25.5">VCC3V3</text>
<text x="131.7" y="27.3">SWDIO</text>
<text x="131.7" y="29.1">SWCLK</text>
<text x="157.4" y="26.4">VCC3V3</text>
<text x="200" y="30">PA7</text>
<text x="200" y="28.2">PA5</text>
<text x="200" y="26.4">PA3</text>
<text x="200" y="24.6">PA1</text>
<text x="221.6" y="30">PC4</text>
<text x="221.6" y="28.2">PA6</text>
<text x="221.6" y="26.4">PA4</text>
<text x="221.6" y="24.6">PA2</text>
<text x="226.1" y="28.2">GND</text>
<text x="235.9" y="24.6">PB4</text>
<text x="235.9" y="26.4">PD2</text>
<text x="235.9" y="28.2">PC11</text>
<text x="235.9" y="30">PA15</text>
<text x="259.3" y="24.6">PB3</text>
<text x="259.3" y="26.4">PC12</text>
<text x="259.3" y="28.2">PC10</text>
<text x="259.3" y="30">PA14</text>
<text x="106.5" y="31.8">PB7</text>
<text x="131.7" y="30.9">GND</text>
<text x="200" y="35.4">PB11</text>
<text x="200" y="33.6">PB1</text>
<text x="200" y="31.8">PC5</text>
<text x="221.6" y="35.4">PB10</text>
<text x="221.6" y="33.6">PB2</text>
<text x="221.6" y="31.8">PB0</text>
<text x="235.9" y="31.8">PA13</text>
<text x="235.9" y="33.6">PA11</text>
<text x="235.9" y="35.4">PA9</text>
<text x="259.3" y="31.8">PA12</text>
<text x="259.3" y="33.6">PA10</text>
<text x="259.3" y="35.4">PA8</text>
<text x="52.5" y="39">GND</text>
<text x="172.1" y="37.2">GND</text>
<text x="200" y="37.2">PB13</text>
<text x="200" y="39">PB15</text>
<text x="221.6" y="37.2">PB12</text>
<text x="221.6" y="39">PB14</text>
<text x="235.9" y="37.2">PC9</text>
<text x="235.9" y="39">PC7</text>
<text x="259.3" y="37.2">PC8</text>
<text x="259.3" y="39">PC6</text>
<text x="32.6" y="58.8">5V</text>
<text x="57" y="66">PA11</text>
<text x="57" y="67.8">PA12</text>
<text x="102" y="76.8">SWDIO</text>
<text x="31.9" y="80.4">GND</text>
<text x="46.7" y="78.6">VCC3V3</text>
<text x="91.8" y="84">GND</text>
<text x="91" y="87.6">VCC3V3</text>
<text x="108.8" y="87.9" transform="rotate(-90 108.8 87.9)">PA13</text>
<text x="110.6" y="87.9" transform="rotate(-90 110.6 87.9)">PA12</text>
<text x="112.4" y="87.9" transform="rotate(-90 112.4 87.9)">PA11</text>
<text x="114.2" y="87.9" transform="rotate(-90 114.2 87.9)">PA10</text>
<text x="116" y="87.9" transform="rotate(-90 116 87.9)">PA9</text>
<text x="117.8" y="87.9" transform="rotate(-90 117.8 87.9)">PA8</text>
<text x="119.6" y="87.9" transform="rotate(-90 119.6 87.9)">PC9</text>
<text x="121.4" y="87.9" transform="rotate(-90 121.4 87.9)">PC8</text>
<text x="123.2" y="87.9" transform="rotate(-90 123.2 87.9)">PC7</text>
<text x="125" y="87.9" transform="rotate(-90 125 87.9)">PC6</text>
<text x="126.8" y="87.9" transform="rotate(-90 126.8 87.9)">PB15</text>
<text x="128.6" y="87.9" transform="rotate(-90 128.6 87.9)">PB14</text>
<text x="130.4" y="87.9" transform="rotate(-90 130.4 87.9)">PB13</text>
<text x="132.2" y="87.9" transform="rotate(-90 132.2 87.9)">PB12</text>
<text x="143.9" y="95.7">VCC3V3</text>
<text x="18" y="101.1">VCC3V3</text>
<text x="84.9" y="100.1">PA15</text>
<text x="84.9" y="102">PC10</text>
<text x="84.9" y="98.4">SWCLK PA14</text>
<text x="146.9" y="102">PB11</text>
<text x="158.1" y="101.1">GND</text>
<text x="46.2" y="104.7">GND</text>
<text x="84.9" y="103.8">PC11</text>
<text x="84.9" y="105.5">PC12</text>
<text x="84.9" y="107.4">PD2</text>
<text x="146.9" y="107.4">PB1</text>
<text x="146.9" y="105.5">PB2</text>
<text x="146.9" y="103.8">PB10</text>
<text x="156.8" y="105.5">BOOT1</text>
<text x="18" y="110.1">VCC3V3</text>
<text x="46.2" y="113.7">PC13</text>
<text x="84.9" y="109.1">PB3</text>
<text x="84.9" y="110.9">PB4</text>
<text x="84.9" y="112.8">PB5</text>
<text x="146.9" y="112.8">PC4</text>
<text x="146.9" y="109.1">PB0</text>
<text x="146.9" y="110.9">PC5</text>
<text x="84.9" y="114.5">PB6</text>
<text x="84.9" y="116.4">PB7</text>
<text x="84.9" y="118.1">BOOT0</text>
<text x="84.9" y="119.9">PB8</text>
<text x="146.9" y="119.9">PA4</text>
<text x="146.9" y="118.1">PA5</text>
<text x="146.9" y="116.4">PA6</text>
<text x="146.9" y="114.5">PA7</text>
<text x="155.5" y="119.9">VCC3V3</text>
<text x="84.9" y="121.8">PB9</text>
<text x="146.9" y="125.3">PA3</text>
<text x="156.8" y="128.9">GND</text>
<text x="27.4" y="133.4">5v</text>
<text x="61.2" y="133.4">VCC3V3</text>
<text x="86.3" y="132.5">VCC3V3</text>
<text x="138.8" y="136.1">PA2</text>
<text x="138.8" y="137.9">PA1</text>
<text x="145.6" y="137">VCC3V3</text>
<text x="85.8" y="140.6">VBAT</text>
<text x="85.8" y="142.4">PC13</text>
<text x="138.8" y="139.7">PA0</text>
<text x="139.7" y="145.1">PC3</text>
<text x="139.7" y="146.9">PC2</text>
<text x="139.7" y="148.7">PC1</text>
<text x="12.1" y="152.3">GND</text>
<text x="51.6" y="152.3">GND</text>
<text x="138" y="152.3">RESET</text>
<text x="139.7" y="150.5">PC0</text>
<text x="44" y="161.3">VCC3V3</text>
<text x="102" y="162.2">GND</text>
<text x="20.2" y="168.5">BOOT0</text>
<text x="56.1" y="168.5">BOOT1</text>
<text x="114.6" y="177.5">GND</text>
<text x="99.8" y="182">VCC3V3</text>
</g>
<g font-size="1.6" fill="#000080">
<text x="209" y="15.6">P3</text>
<text x="246.7" y="15.6">P4</text>
<text x="26.5" y="20.1">R1</text>
<text x="26.5" y="21.9">10k,0603</text>
<text x="63.3" y="22.8">U1</text>
<text x="86.7" y="22.8">C1</text>
<text x="122.7" y="23.7">P2</text>
<text x="229.7" y="21">104,0603PB8</text>
<text x="230.6" y="19.2">C10</text>
<text x="10.3" y="29.1">RESET</text>
<text x="26.5" y="27.3">C2</text>
<text x="26.5" y="29.1">105,0603</text>
<text x="47" y="26.4">4.7k,0603</text>
<text x="48.9" y="24.6">R2</text>
<text x="86.7" y="24.6">104,0603</text>
<text x="103.6" y="26.4">R3</text>
<text x="103.6" y="28.2">4.7k,0603</text>
<text x="164" y="26.4">3.3V</text>
<text x="177.5" y="26.4">GND</text>
<text x="122.7" y="34.5">4P,SWD</text>
<text x="164" y="35.4">Header 3</text>
<text x="177.5" y="35.4">Header 3</text>
<text x="63.3" y="37.2">AT24C08</text>
<text x="209" y="42.6">MHDR2X13</text>
<text x="246.7" y="42.6">MHDR2X13</text>
<text x="13.9" y="62.4">U4</text>
<text x="39.9" y="65.1">22R,0603</text>
<text x="41.7" y="63.3">R9</text>
<text x="41.7" y="70.5">R8</text>
<text x="50.5" y="71.4">R10</text>
<text x="13.9" y="75">micro USB</text>
<text x="39.9" y="72.3">22R,0603</text>
<text x="50.5" y="73.1">1.5k,0603</text>
<text x="145.1" y="93">STM32F103RB/STM32F103R8</text>
<text x="146" y="91.1">U2</text>
<text x="27.3" y="101.1">PWR</text>
<text x="37.2" y="102">R16</text>
<text x="37.2" y="103.8">510R,0603</text>
<text x="26.2" y="108.2">LED,0805</text>
<text x="27.3" y="110.1">PC13</text>
<text x="37.2" y="110.9">R6</text>
<text x="37.2" y="112.8">510R,0603</text>
<text x="26.2" y="117.2">LED,0805</text>
<text x="13.9" y="137">C15</text>
<text x="21.9" y="137">C16</text>
<text x="37.2" y="137.9">U3</text>
<text x="52.5" y="137">C3</text>
<text x="11.2" y="138.8">100uF,10V,D 104,0603</text>
<text x="50.7" y="138.8">330uF,6.6V,D</text>
<text x="66" y="143.3">104,0603</text>
<text x="66.9" y="141.5">C17</text>
<text x="37.2" y="145.1">AMS1117-3.3</text>
<text x="107.2" y="146.4">Y1</text>
<text x="100.2" y="155.2">C4</text>
<text x="105.6" y="151.4">32.768K</text>
<text x="109" y="155.2">C5</text>
<text x="97.5" y="156.8">10p,0603</text>
<text x="106.5" y="156.5">10p,0603</text>
<text x="27.3" y="167.8">R4</text>
<text x="36.3" y="164.9">P1</text>
<text x="48.9" y="167.8">R5</text>
<text x="110.1" y="167.6">8MHz</text>
<text x="110.8" y="162.6">Y2</text>
<text x="24.6" y="171.2">100K,0603</text>
<text x="36.3" y="173.9">Header 3X2</text>
<text x="48" y="171.2">100k,0603</text>
<text x="109" y="170.1">C7</text>
<text x="109" y="171.9">10p,0603</text>
<text x="118" y="170.1">C8</text>
<text x="118" y="171.9">20p,0603</text>
<text x="94.8" y="185.6">C11</text>
<text x="105.6" y="185.6">C6</text>
<text x="116.4" y="185.6">C9</text>
<text x="127.1" y="185.6">C12</text>
<text x="138" y="185.6">C13</text>
<text x="93.9" y="187.4">104,0603</text>
<text x="104.6" y="187.4">104,0603</text>
<text x="115.5" y="187.4">104,0603</text>
<text x="126.2" y="187.4">104,0603</text>
<text x="137" y="187.4">104,0603</text>
</g>
<g font-size="1.2" fill="#000080">
<text x="26.6" y="182.7">BOOT1</text>
<text x="28.2" y="184.4">X</text>
<text x="32" y="182.7">BOOT0</text>
<text x="33.6" y="184.4">0</text>
<text x="38.7" y="182.7">MODE</text>
<text x="38.7" y="184.6">FLASH</text>
<text x="28.2" y="186.3">1</text>
<text x="28.2" y="188.1">0</text>
<text x="33.6" y="186.3">1</text>
<text x="33.6" y="188.1">1</text>
<text x="38.7" y="186.3">SRAM</text>
<text x="39.6" y="188.1">ISP</text>
</g>
</svg>
